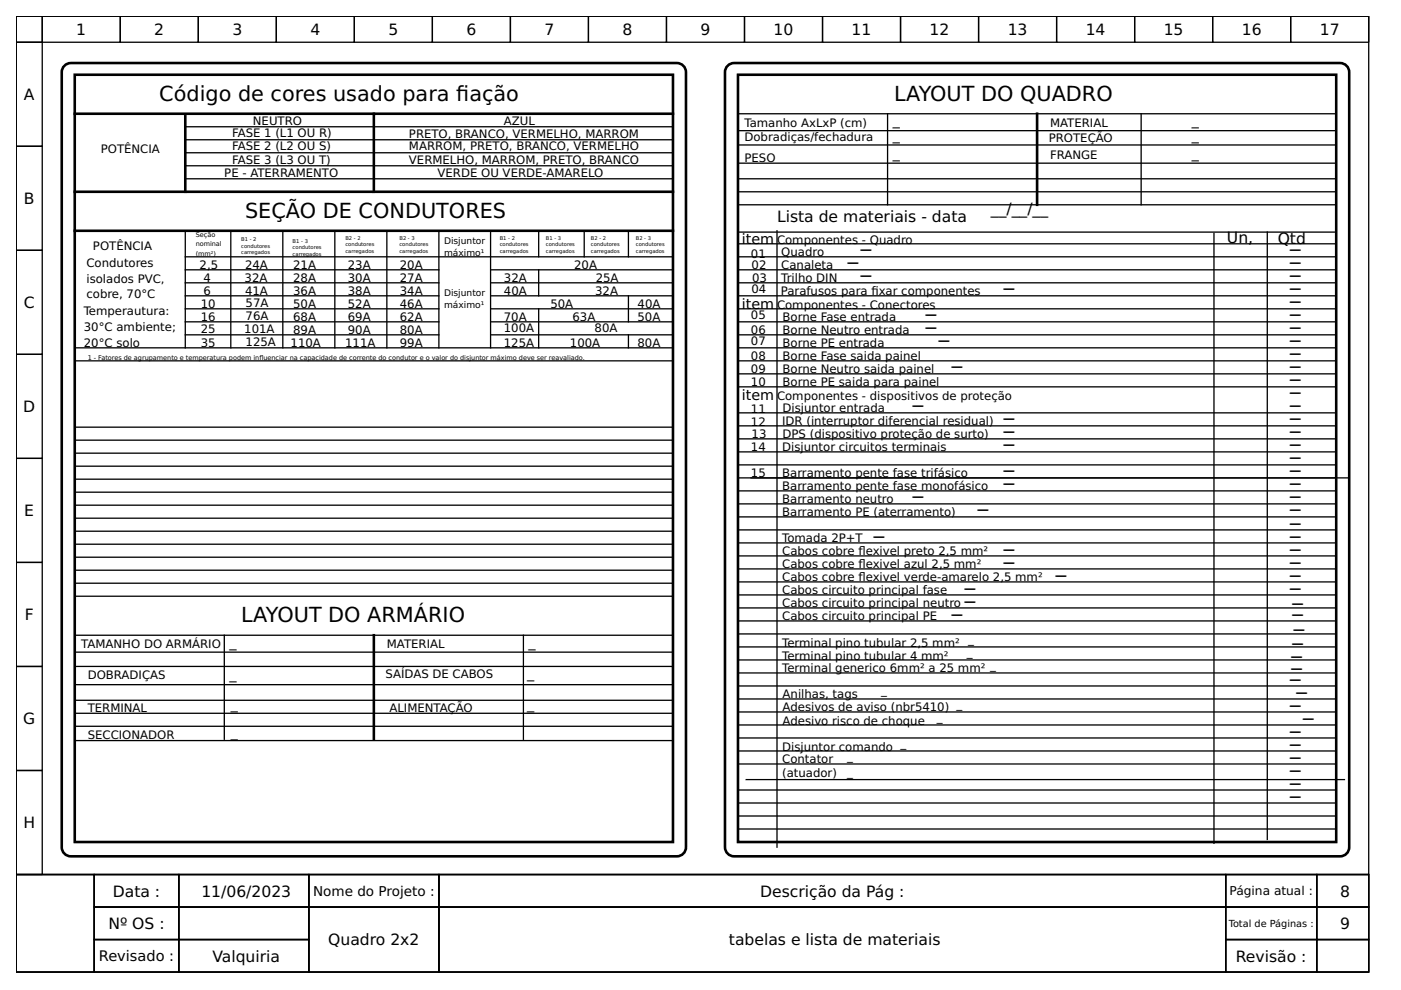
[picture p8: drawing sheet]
<svg xmlns="http://www.w3.org/2000/svg" width="297mm" height="210mm" viewBox="0 0 297 210" stroke-linecap="round" stroke-linejoin="round" font-family="sans-serif">
<g fill="none" stroke="#000" stroke-width=".28">
<path d="M3.4 3.4h286.8v182h-286.8zM3.4 3.4h5.6v5.6h-5.6zM3.4 9h5.6v22h-5.6zM9 3.4h16.5v5.6h-16.5zM25.5 3.4h16.5v5.6h-16.5zM42 3.4h16.6v5.6h-16.6zM58.6 3.4h16.5v5.6h-16.5zM75.1 3.4h16.6v5.6h-16.6zM91.7 3.4h16.5v5.6h-16.5zM108.2 3.4h16.6v5.6h-16.6zM124.8 3.4h16.5v5.6h-16.5zM141.3 3.4h16.5v5.6h-16.5z"/>
<path d="M156.5 15.8h126.8M157.8 3.4h16.6v5.6h-16.6zM174.4 3.4h16.5v5.6h-16.5zM190.9 3.4h16.6v5.6h-16.6zM207.5 3.4h16.5v5.6h-16.5zM224 3.4h16.6v5.6h-16.6zM240.6 3.4h16.5v5.6h-16.5zM257.1 3.4h16.6v5.6h-16.6zM273.7 3.4h16.5v5.6h-16.5zM3.4 31h5.6v22.1h-5.6zM39.3 37.9h103.4M39.3 26.9h103.4"/>
<path d="M39.3 29.6h103.4M39.3 32.4h103.4M39.3 35.1h103.4M156.5 37.9h126.8M156.5 24.1h126.8M156.5 27.7h126.8M156.5 30.7h126.8M156.5 34.6h126.8M188.2 24.1v19.3M241.9 24.1v19.3M3.4 53.1h5.6v22h-5.6zM39.3 54.4h103.4"/>
<path d="M39.3 57.2h53.8M39.3 60h53.8M39.3 48.9v24.9M48.9 48.9v24.9M60 48.9v24.9M71 48.9v24.9M82 48.9v24.9M93.1 48.9v24.9M104 48.9v24.9M104.1 57.2h38.6M104.1 60h38.6M114.2 48.9v5.5"/>
<path d="M114.2 57.2v5.5M123.9 48.9v5.5M133.2 48.9v5.5M156.5 51.7h126.8M156.5 54.4h126.8M156.5 40.7h126.8M156.5 57.2h126.8M156.5 60h126.8M156.5 43.4h126.8M156.5 49.2h126.8M164.7 48.9v130.7M257.4 49.5v129.3"/>
<path d="M268.7 49.2v128.8M3.4 75.1h5.6v22.1h-5.6zM15.8 73.8h126.9M15.8 76.5h126.9M39.3 62.7h53.8M39.3 65.5h53.8M39.3 68.2h53.8M39.3 71h53.8M104.1 62.7h38.6M104.1 65.5h38.6M104.1 68.2h38.6M104.1 71h38.6"/>
<path d="M114.2 65.5v8.3M133.2 62.7v5.5M133.2 71v2.8M156.5 62.7h126.8M156.5 65.5h126.8M156.5 68.2h126.8M156.5 71h126.8M156.5 73.8h126.8M156.5 76.5h126.8M156.5 79.3h126.8M3.4 97.2h5.6v22h-5.6zM15.8 90.6h126.9"/>
<path d="M15.8 93.3h126.9M15.8 96.1h126.9M15.8 98.8h126.9M156.5 87.5h126.8M156.5 90.3h126.8M156.5 93.1h126.8M156.5 95.8h126.8M156.5 98.6h126.8M156.5 82h126.8M3.4 119.2h5.6v22.1h-5.6zM15.8 101.6h126.9M15.8 104.4h126.9"/>
<path d="M15.8 107.1h126.9M15.8 109.9h126.9M15.8 112.6h126.9M15.8 115.4h126.9M15.8 118.1h126.9M156.5 101.3h129.6M156.5 104.1h126.8M156.5 106.8h126.8M156.5 109.6h126.8M156.5 112.4h126.8M156.5 115.1h126.8M156.5 117.9h126.8"/>
<path d="M15.8 134.7h126.9M15.8 138.3h126.9M15.8 120.9h126.9M15.8 123.7h126.9M15.8 126.4h126.9M47.6 134.7v22M111 134.7v22M156.5 134.4h126.8M156.5 137.2h126.8M156.5 139.9h126.8M156.5 120.6h126.8M156.5 123.4h126.8"/>
<path d="M156.5 126.1h126.8M156.5 128.9h126.8M156.5 131.7h126.8M3.4 141.3h5.6v22.1h-5.6zM15.8 151.2h126.9M15.8 148.5h126.9M15.8 141.3h126.9M15.8 145.2h126.9M15.8 154h126.9M15.8 157h126.9M156.5 142.7h126.8M156.5 145.4h126.8"/>
<path d="M156.5 148.2h126.8M156.5 151h126.8M156.5 153.7h126.8M156.5 156.5h126.8M156.5 159.2h126.8M3.4 163.4h5.6v22h-5.6zM156.5 167.5h126.8M156.5 170.3h126.8M156.5 173h126.8M156.5 162h126.8M156.5 175.8h126.8M158.2 165.3h126.8"/>
<path d="M3.4 185.4h286.8v20.7h-286.8zM3.4 185.4h16.6v20.7h-16.6zM20 185.4h17.9v6.9h-17.9zM20 192.3h17.9v6.9h-17.9zM20 199.2h17.9v6.9h-17.9zM37.9 185.4h27.6v6.9h-27.6zM37.9 192.3h27.6v6.9h-27.6zM37.9 199.2h27.6v6.9h-27.6zM65.5 185.4h27.6v6.9h-27.6zM65.5 192.3h27.6v13.8h-27.6zM93.1 185.4h166.8v6.9h-166.8zM93.1 192.3h166.8v13.8h-166.8z"/>
<path d="M259.9 185.4h19.3v6.9h-19.3zM259.9 192.3h19.3v6.9h-19.3zM259.9 199.2h19.3v6.9h-19.3zM279.2 185.4h11v6.9h-11zM279.2 192.3h11v6.9h-11zM279.2 199.2h11v6.9h-11z"/>
</g>
<path d="M13.7 13.9l.8-.5h.5h128.5a1.93 1.93 0 0 1 1.9 1.9v164.3a1.93 1.93 0 0 1-1.9 2h-128.5a1.93 1.93 0 0 1-1.9-2v-164.3l.1-.5zM15.8 15.8h126.9v162.7h-126.9zM154.3 13.9l.8-.5h.5h128.5a1.93 1.93 0 0 1 2 1.9v164.3a1.93 1.93 0 0 1-2 2h-128.5a1.93 1.93 0 0 1-1.9-2v-164.3l.1-.5zM156.5 15.8h126.8v162.7h-126.8zM15.8 24.1h126.9M39.3 24.7v16M79.3 24.1v16.6M219.9 24.1v19.3M15.8 48.9h126.9M15.8 40.7h126.9M79.3 134.7v22" fill="none" stroke="#000" stroke-width=".55"/>
<g font-size="4.4">
<text x="33.8" y="21.4">Código de cores usado para fação</text>
<text x="96.7" y="21.4">i</text>
<text x="189.6" y="21.4">LAYOUT DO QUADRO</text>
<text x="52" y="46.2">SEÇÃO DE CONDUTORES</text>
<text x="182.5" y="52.2">_</text>
<text x="273.5" y="52.2">_</text>
<text x="179.8" y="55">_</text>
<text x="182.5" y="57.8">_</text>
<text x="273.5" y="55">_</text>
<text x="273.5" y="57.8">_</text>
<text x="212.9" y="60.5">_</text>
<text x="273.5" y="60.5">_</text>
<text x="273.5" y="63.3">_</text>
<text x="196.3" y="66">_</text>
<text x="196.3" y="68.8">_</text>
<text x="199.1" y="71.5">_</text>
<text x="273.5" y="66">_</text>
<text x="273.5" y="68.8">_</text>
<text x="273.5" y="71.5">_</text>
<text x="201.8" y="77.1">_</text>
<text x="273.5" y="74.3">_</text>
<text x="273.5" y="77.1">_</text>
<text x="273.5" y="79.8">_</text>
<text x="273.5" y="82.6">_</text>
<text x="193.6" y="85.3">_</text>
<text x="212.9" y="88.1">_</text>
<text x="273.5" y="85.3">_</text>
<text x="273.5" y="88.1">_</text>
<text x="212.9" y="90.8">_</text>
<text x="212.9" y="93.6">_</text>
<text x="273.5" y="90.8">_</text>
<text x="273.5" y="93.6">_</text>
<text x="212.9" y="99.1">_</text>
<text x="212.9" y="101.9">_</text>
<text x="273.5" y="96.4">_</text>
<text x="273.5" y="99.1">_</text>
<text x="273.5" y="101.9">_</text>
<text x="193.6" y="104.6">_</text>
<text x="207.3" y="107.4">_</text>
<text x="273.5" y="104.6">_</text>
<text x="273.5" y="107.4">_</text>
<text x="185.3" y="112.9">_</text>
<text x="273.5" y="110.1">_</text>
<text x="273.5" y="112.9">_</text>
<text x="212.9" y="115.7">_</text>
<text x="212.9" y="118.4">_</text>
<text x="273.5" y="115.7">_</text>
<text x="273.5" y="118.4">_</text>
<text x="204.6" y="123.9">_</text>
<text x="223.9" y="121.2">_</text>
<text x="273.5" y="121.2">_</text>
<text x="273.5" y="123.9">_</text>
<text x="51.1" y="131.9">LAYOUT DO ARMÁRIO</text>
<text x="201.8" y="129.4">_</text>
<text x="204.6" y="126.7">_</text>
<text x="274.1" y="127.2">_</text>
<text x="274.1" y="129.4">_</text>
<text x="274.1" y="135.8">_</text>
<text x="274.3" y="132.8">_</text>
<text x="273.5" y="143.2">_</text>
<text x="273.8" y="138.5">_</text>
<text x="273.8" y="141">_</text>
<text x="273.5" y="148.7">_</text>
<text x="274.9" y="146">_</text>
<text x="273.5" y="154.3">_</text>
<text x="276.3" y="151.5">_</text>
<text x="273.5" y="157">_</text>
<text x="273.5" y="159.8">_</text>
<text x="273.5" y="165.3">_</text>
<text x="273.5" y="162.5">_</text>
<text x="273.5" y="168">_</text>
</g>
<g font-size="3.3">
<text x="16.2" y="7.4">1</text>
<text x="32.7" y="7.4">2</text>
<text x="49.3" y="7.4">3</text>
<text x="65.8" y="7.4">4</text>
<text x="82.3" y="7.4">5</text>
<text x="98.9" y="7.4">6</text>
<text x="115.4" y="7.4">7</text>
<text x="132" y="7.4">8</text>
<text x="148.5" y="7.4">9</text>
<text x="164" y="7.4">10</text>
<text x="180.6" y="7.4">11</text>
<text x="197.1" y="7.4">12</text>
<text x="213.6" y="7.4">13</text>
<text x="230.2" y="7.4">14</text>
<text x="246.7" y="7.4">15</text>
<text x="263.3" y="7.4">16</text>
<text x="279.8" y="7.4">17</text>
<text x="5.1" y="21.2">A</text>
<text x="5.1" y="43.3">B</text>
<text x="164.7" y="47">Lista de materiais - data</text>
<text x="210.1" y="45.4">__/__/__</text>
<text x="260.1" y="51.4">Un,</text>
<text x="270.9" y="51.7">Qtd</text>
<text x="5" y="65.3">C</text>
<text x="4.9" y="87.4">D</text>
<text x="5.1" y="109.5">E</text>
<text x="5.2" y="131.5">F</text>
<text x="4.9" y="153.6">G</text>
<text x="5" y="175.6">H</text>
<text x="23.9" y="190.1">Data :</text>
<text x="42.7" y="190.1">11/06/2023</text>
<text x="161.2" y="190.1">Descrição da Pág :</text>
<text x="284.2" y="190.1">8</text>
<text x="23" y="197">Nº OS :</text>
<text x="284.2" y="197">9</text>
<text x="45" y="203.9">Valquiria</text>
<text x="69.6" y="200.4">Quadro 2x2</text>
<text x="154.5" y="200.4">tabelas e lista de materiais</text>
<text x="262" y="203.9">Revisão :</text>
</g>
<text font-size="3.1" x="21" y="203.8">Revisado :</text>
<g font-size="3">
<text x="189.3" y="26.6">_</text>
<text x="189.3" y="29.6">_</text>
<text x="252.7" y="26.6">_</text>
<text x="252.7" y="29.6">_</text>
<text x="189.3" y="33.5">_</text>
<text x="252.7" y="33.5">_</text>
<text x="157.3" y="51.7">item</text>
<text x="157.3" y="65.5">item</text>
<text x="157.3" y="84.8">item</text>
<text x="48.7" y="137.2">_</text>
<text x="112.1" y="137.2">_</text>
<text x="111.8" y="143.8">_</text>
<text x="48.7" y="144.1">_</text>
<text x="48.9" y="150.4">_</text>
<text x="111.8" y="150.4">_</text>
<text x="48.9" y="156.2">_</text>
</g>
<text font-size="2.9" x="66.4" y="189.9">Nome do Projeto :</text>
<text font-size="2.6" x="260.7" y="189.8">Página atual :</text>
<g font-size="2.5">
<text x="49.2" y="29.1">FASE 1 (L1 OU R)</text>
<text x="53.6" y="26.6">NEUTRO</text>
<text x="86.7" y="29.4">PRETO, BRANCO, VERMELHO, MARROM</text>
<text x="106.8" y="26.6">AZUL</text>
<text x="157.8" y="26.9">Tamanho AxLxP (cm)</text>
<text x="157.8" y="29.9">Dobradiças/fechadura</text>
<text x="222.6" y="26.9">MATERIAL</text>
<text x="21.4" y="32.4">POTÊNCIA</text>
<text x="49.2" y="31.8">FASE 2 (L2 OU S)</text>
<text x="49.2" y="34.9">FASE 3 (L3 OU T)</text>
<text x="86.7" y="31.8">MARROM, PRETO, BRANCO, VERMELHO</text>
<text x="86.7" y="34.9">VERMELHO, MARROM, PRETO, BRANCO</text>
<text x="157.8" y="34.3">PESO</text>
<text x="222.4" y="30.2">PROTEÇÃO</text>
<text x="222.6" y="33.8">FRANGE</text>
<text x="47.6" y="37.6">PE - ATERRAMENTO</text>
<text x="92.8" y="37.6">VERDE OU VERDE-AMARELO</text>
<text x="19.7" y="53.1">POTÊNCIA</text>
<text x="164.7" y="51.7">Componentes - Quadro</text>
<text x="18.3" y="56.7">Condutores</text>
<text x="18.3" y="60">isolados PVC,</text>
<text x="42.3" y="56.9">2,5</text>
<text x="43.1" y="59.7">4</text>
<text x="51.9" y="59.7">32A</text>
<text x="52" y="56.9">24A</text>
<text x="62.2" y="59.7">28A</text>
<text x="62.2" y="56.9">21A</text>
<text x="73.8" y="59.7">30A</text>
<text x="73.8" y="56.9">23A</text>
<text x="84.8" y="59.7">27A</text>
<text x="84.8" y="56.9">20A</text>
<text x="106.8" y="59.7">32A</text>
<text x="121.7" y="56.9">20A</text>
<text x="126.3" y="59.7">25A</text>
<text x="159.2" y="54.7">01</text>
<text x="159.3" y="56.9">02</text>
<text x="159.5" y="59.7">03</text>
<text x="165.7" y="54.2">Quadro</text>
<text x="165.7" y="56.9">Canaleta</text>
<text x="165.7" y="59.7">Trilho DIN</text>
<text x="18.3" y="63.3">cobre, 70°C</text>
<text x="42.6" y="65.2">10</text>
<text x="43.1" y="62.4">6</text>
<text x="52" y="62.4">41A</text>
<text x="52.1" y="65.1">57A</text>
<text x="62.2" y="65.2">50A</text>
<text x="62.2" y="62.4">36A</text>
<text x="73.8" y="62.4">38A</text>
<text x="73.8" y="65.2">52A</text>
<text x="84.8" y="65.2">46A</text>
<text x="84.8" y="62.4">34A</text>
<text x="106.8" y="62.4">40A</text>
<text x="116.7" y="65.2">50A</text>
<text x="126.2" y="62.4">32A</text>
<text x="135.2" y="65.2">40A</text>
<text x="159.3" y="62.2">04</text>
<text x="164.7" y="65.5">Componentes - Conectores</text>
<text x="165.6" y="62.4">Parafusos para fxar componentes</text>
<text x="184.7" y="62.4">i</text>
<text x="17.8" y="66.9">Temperautura:</text>
<text x="17.8" y="70.2">30°C ambiente;</text>
<text x="42.6" y="68">16</text>
<text x="42.6" y="70.7">25</text>
<text x="51.8" y="70.6">101A</text>
<text x="52.1" y="67.9">76A</text>
<text x="62.2" y="70.7">89A</text>
<text x="62.2" y="68">68A</text>
<text x="73.7" y="70.7">90A</text>
<text x="73.7" y="68">69A</text>
<text x="84.8" y="70.7">80A</text>
<text x="84.8" y="68">62A</text>
<text x="106.8" y="70.4">100A</text>
<text x="106.8" y="68">70A</text>
<text x="121.4" y="68">63A</text>
<text x="126.1" y="70.4">80A</text>
<text x="135.2" y="68">50A</text>
<text x="159.2" y="70.7">06</text>
<text x="159.2" y="67.7">05</text>
<text x="165.9" y="68">Borne Fase entrada</text>
<text x="165.9" y="70.7">Borne Neutro entrada</text>
<text x="17.8" y="73.5">20°C solo</text>
<text x="42.6" y="73.5">35</text>
<text x="52.1" y="73.4">125A</text>
<text x="61.6" y="73.5">110A</text>
<text x="73.2" y="73.5">111A</text>
<text x="84.8" y="73.5">99A</text>
<text x="106.8" y="73.5">125A</text>
<text x="120.8" y="73.5">100A</text>
<text x="135.2" y="73.5">80A</text>
<text x="159.2" y="73.2">07</text>
<text x="159.2" y="76.2">08</text>
<text x="165.9" y="73.5">Borne PE entrada</text>
<text x="165.9" y="76.2">Borne Fase saida painel</text>
<text x="159.2" y="79">09</text>
<text x="159.2" y="81.7">10</text>
<text x="165.9" y="81.7">Borne PE saida para painel</text>
<text x="165.9" y="79">Borne Neutro saida painel</text>
<text x="159.2" y="87.5">11</text>
<text x="164.7" y="84.8">Componentes - dispositivos de proteção</text>
<text x="165.9" y="87.3">Disjuntor entrada</text>
<text x="159.2" y="90.3">12</text>
<text x="159.2" y="95.5">14</text>
<text x="159.3" y="92.8">13</text>
<text x="165.8" y="95.5">Disjuntor circuitos terminais</text>
<text x="165.8" y="90">IDR (interruptor diferencial residual)</text>
<text x="165.9" y="92.8">DPS (dispositivo proteção de surto)</text>
<text x="159.2" y="101">15</text>
<text x="165.8" y="101">Barramento pente fase trifásico</text>
<text x="165.8" y="106.6">Barramento neutro</text>
<text x="165.8" y="103.8">Barramento pente fase monofásico</text>
<text x="165.8" y="109.3">Barramento PE (aterramento)</text>
<text x="165.8" y="114.8">Tomada 2P+T</text>
<text x="165.8" y="117.6">Cabos cobre fexivel preto 2,5 mm²</text>
<text x="182" y="117.6">l</text>
<text x="165.8" y="125.9">Cabos circuito principal fase</text>
<text x="165.8" y="120.3">Cabos cobre fexivel azul 2,5 mm²</text>
<text x="165.8" y="123.1">Cabos cobre fexivel verde-amarelo 2,5 mm²</text>
<text x="182" y="120.3">l</text>
<text x="182" y="123.1">l</text>
<text x="165.8" y="131.4">Cabos circuito principal PE</text>
<text x="165.8" y="128.6">Cabos circuito principal neutro</text>
<text x="17.2" y="137.4">TAMANHO DO ARMÁRIO</text>
<text x="82" y="137.4">MATERIAL</text>
<text x="165.8" y="137.2">Terminal pino tubular 2,5 mm²</text>
<text x="205.3" y="136.3">_</text>
<text x="81.7" y="143.8">SAÍDAS DE CABOS</text>
<text x="165.8" y="139.9">Terminal pino tubular 4 mm²</text>
<text x="165.8" y="142.4">Terminal generico 6mm² a 25 mm² _</text>
<text x="205" y="139.1">_</text>
<text x="18.6" y="144.1">DOBRADIÇAS</text>
<text x="165.9" y="147.9">Anilhas, tags</text>
<text x="186.8" y="147.1">_</text>
<text x="18.6" y="151">TERMINAL</text>
<text x="82.6" y="151">ALIMENTAÇÃO</text>
<text x="165.9" y="150.7">Adesivos de aviso (nbr5410) _</text>
<text x="165.9" y="153.7">Adesivo risco de choque</text>
<text x="198.7" y="152.9">_</text>
<text x="18.6" y="156.7">SECCIONADOR</text>
<text x="165.8" y="159.2">Disjuntor comando</text>
<text x="165.8" y="161.7">Contator</text>
<text x="179.6" y="161.2">_</text>
<text x="190.9" y="158.4">_</text>
<text x="165.8" y="164.7">(atuador)</text>
<text x="179.6" y="164.5">_</text>
</g>
<text font-size="2.1" x="260.5" y="196.5">Total de Páginas :</text>
<g font-size="1.9">
<text x="94.2" y="51.7">Disjuntor</text>
<text x="94.2" y="54.2">máximo¹</text>
<text x="94.2" y="62.7">Disjuntor</text>
<text x="94.2" y="65.2">máximo¹</text>
</g>
<g font-size="1.4">
<text x="41.5" y="50.3">Seção</text>
<text x="41.5" y="52.2">nominal</text>
<text x="41.5" y="54.2">(mm²)</text>
<text x="18.6" y="76.2">1 - Fatores de agrupamento e temperatura podem infuenciar na capacidade de corrente do condutor e o valor do disjuntor máximo deve ser reavaliado.</text>
<text x="55" y="76.2">l</text>
</g>
<g font-size="1.1">
<text x="51.1" y="51.1">B1 - 2</text>
<text x="51.1" y="52.5">condutores</text>
<text x="51.1" y="53.9">carregados</text>
<text x="62" y="51.4">B1 - 3</text>
<text x="62" y="52.8">condutores</text>
<text x="73.2" y="50.9">B2 - 2</text>
<text x="73.2" y="52.2">condutores</text>
<text x="73.2" y="53.6">carregados</text>
<text x="84.7" y="50.9">B2 - 3</text>
<text x="84.7" y="52.2">condutores</text>
<text x="84.7" y="53.6">carregados</text>
<text x="105.9" y="50.9">B1 - 2</text>
<text x="105.9" y="52.2">condutores</text>
<text x="105.9" y="53.6">carregados</text>
<text x="115.7" y="50.9">B1 - 3</text>
<text x="115.7" y="52.2">condutores</text>
<text x="115.7" y="53.6">carregados</text>
<text x="125.3" y="50.9">B2 - 2</text>
<text x="125.3" y="52.2">condutores</text>
<text x="125.3" y="53.6">carregados</text>
<text x="134.8" y="50.9">B2 - 3</text>
<text x="134.8" y="52.2">condutores</text>
<text x="134.8" y="53.6">carregados</text>
<text x="62" y="54.2">carregados</text>
</g>
</svg>
